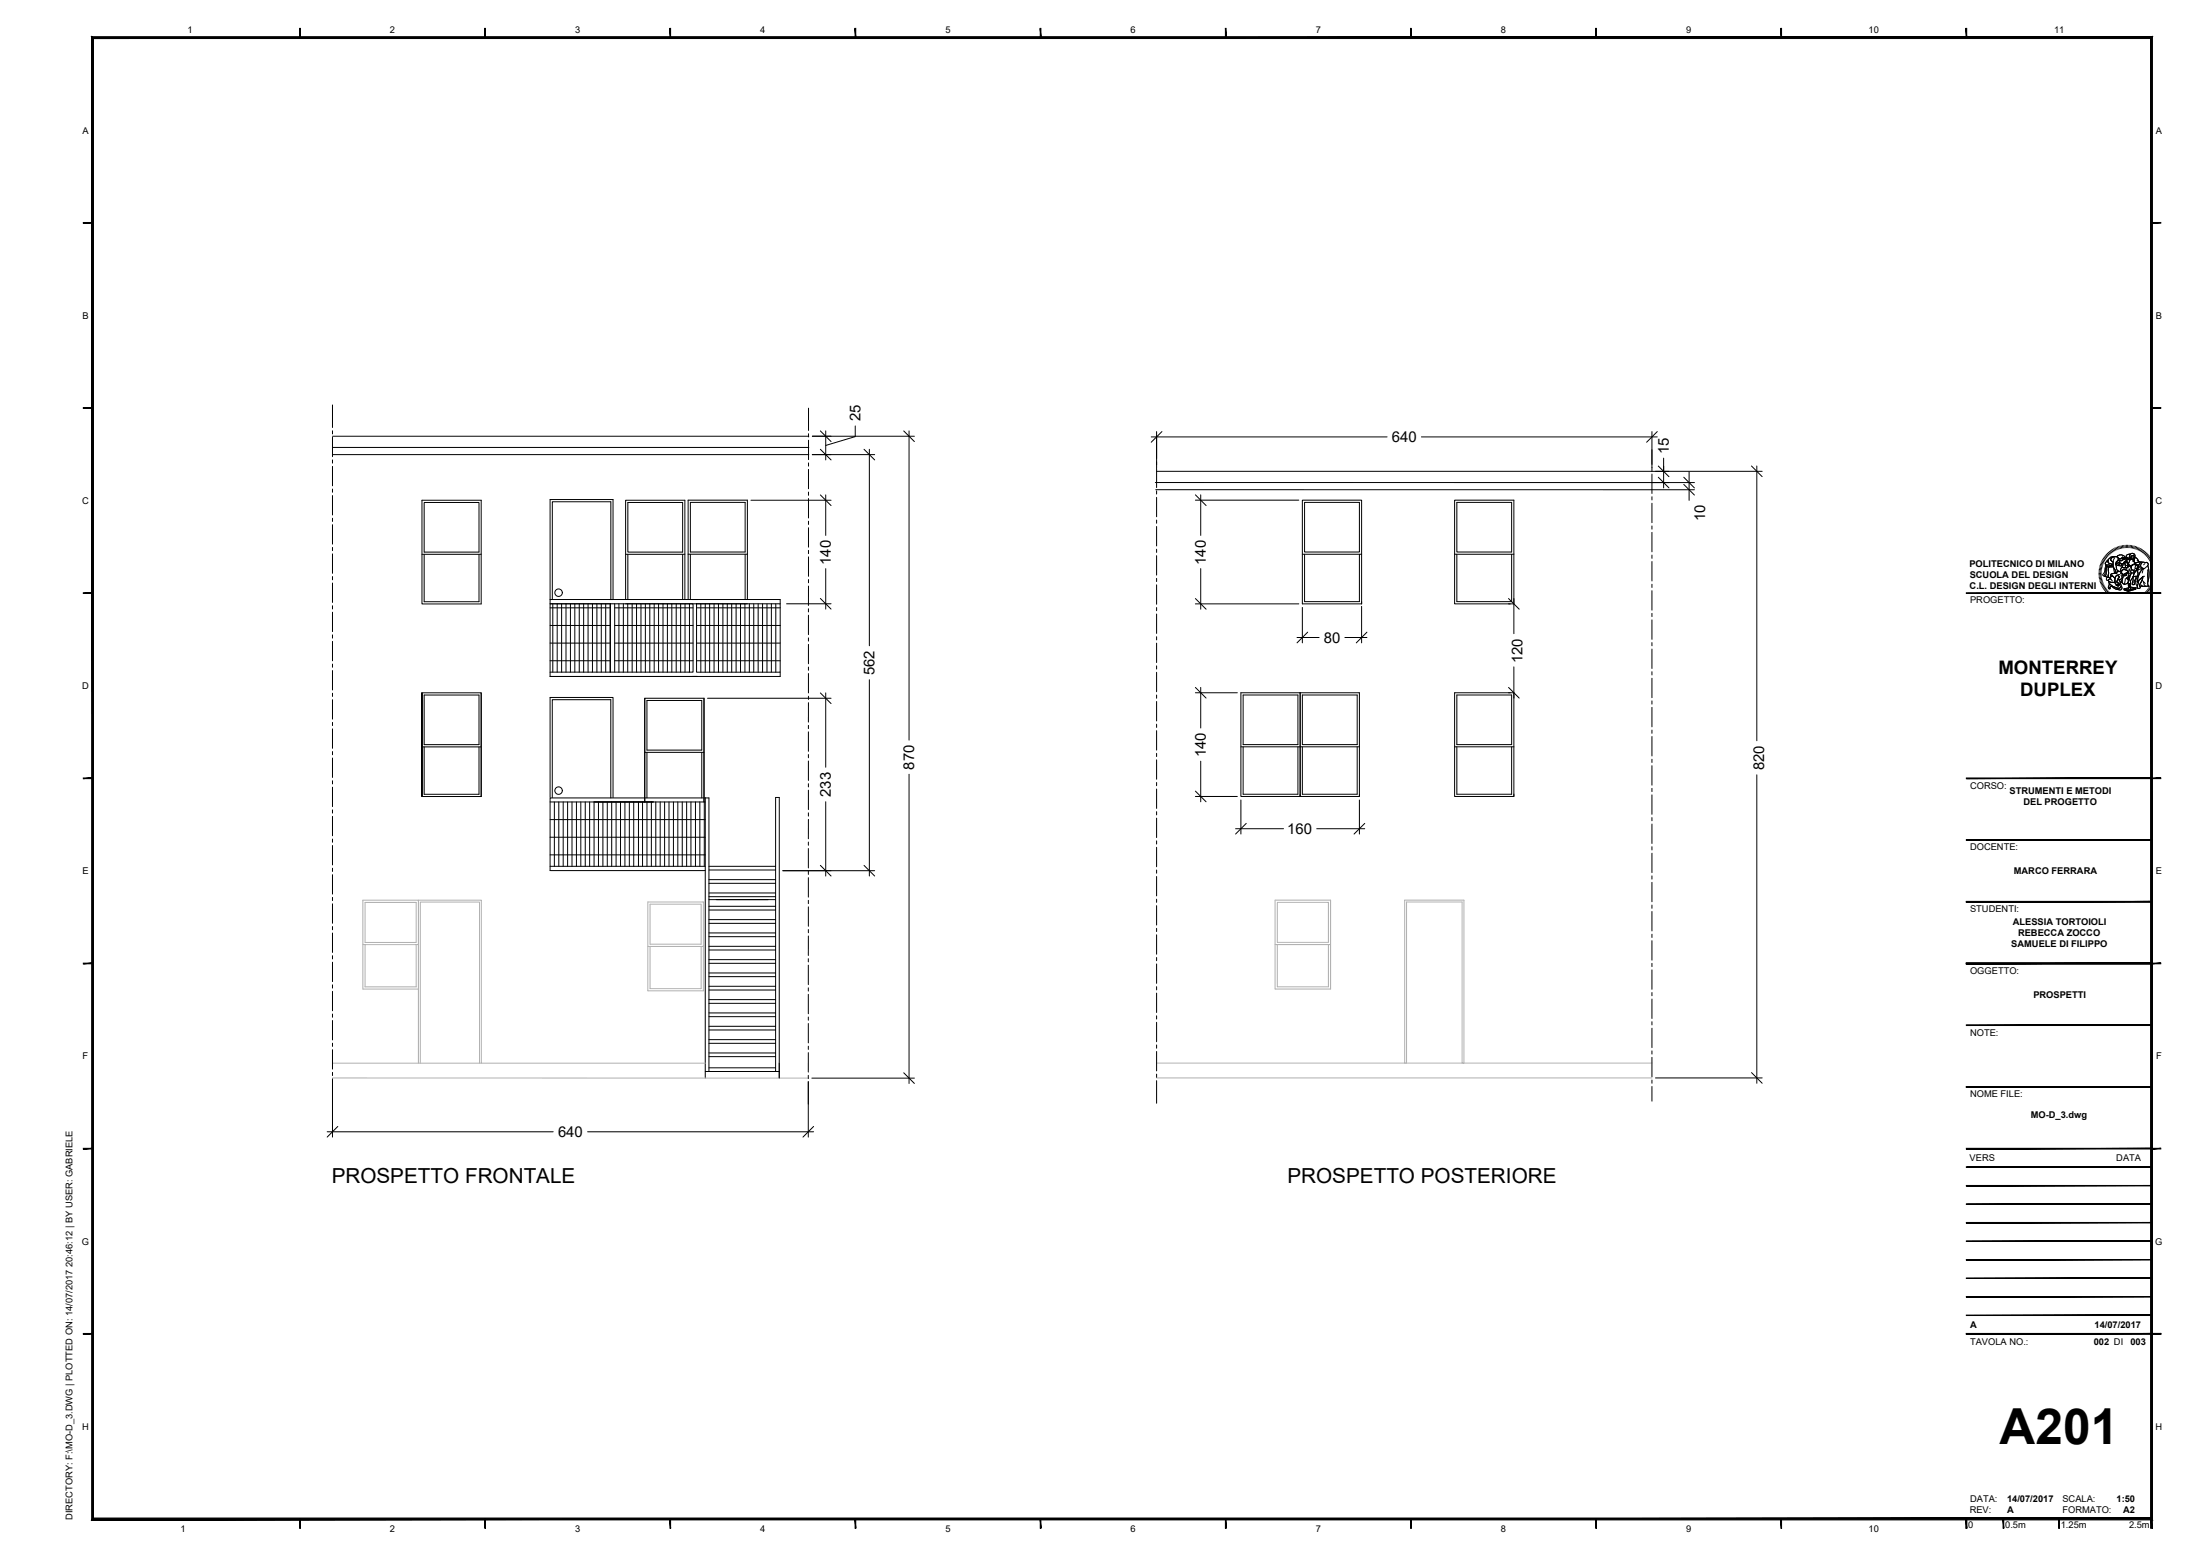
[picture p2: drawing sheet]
<svg xmlns="http://www.w3.org/2000/svg" width="594mm" height="420mm" viewBox="0 0 594 420" stroke-linecap="round" stroke-linejoin="round" font-family="sans-serif">
<!-- layer: A-DOOR-FULL -->
<g fill="none" stroke="#000" stroke-width=".27">
<path d="M113.9 135.1h16v28h-16zM114.5 135.7h14.8v13.4h-14.8zM169.5 135.7h14.8v13.4h-14.8zM186.4 135.7h14.8v13.4h-14.8zM351.7 135.1h16v28h-16zM352.3 135.7h14.8v13.4h-14.8zM392.8 135.1h16v28h-16zM393.4 135.7h14.8v13.4h-14.8zM113.9 149.7h16M114.5 149.7v12.8h14.8v-12.8M168.9 149.7h16M169.5 149.7v12.2"/>
<path d="M184.3 149.7v12.2M185.8 149.7h16M186.4 149.7v12.2M201.2 149.7v12.2M351.7 149.7h16M352.3 149.7v12.8h14.8v-12.8M392.8 149.7h16M393.4 149.7v12.8h14.8v-12.8M148.5 161.9v-27h17v27M149.1 161.9v-26.4h15.8v26.4M168.9 161.9v-26.8h16v26.8M185.8 161.9v-26.8h16v26.8"/>
<path d="M113.9 187.1h16v28M114.5 187.7h14.8v13.4h-14.8zM129.9 187.1v28M174.1 188.5v28v-28h16v28M174.7 189.1h14.8v13.4h-14.8zM335.1 187.1h32v28h-16v-28v28h-16zM335.7 187.7h14.8v13.4h-14.8zM351.7 187.7h14.8v13.4h-14.8zM392.8 187.1h16v28h-16zM393.4 187.7h14.8v13.4h-14.8zM113.9 215.1v-28v28M113.9 201.7h16"/>
<path d="M113.9 215.1h16M114.5 201.7v12.8h14.8v-12.8M148.5 215.3v-27h17v27M149.1 215.3v-26.4h15.8v26.6M174.1 203.2h16M174.7 203.2v12.3M189.5 203.2v12.3M335.1 201.7h32M335.7 201.7v12.8h14.8v-12.8M351.7 201.7v12.8h14.8v-12.8M392.8 201.7h16M393.4 201.7v12.8h14.8v-12.8"/>
<path d="M408.8 214.5v.6"/>
</g>
<!-- layer: A-STRUCTURE-EXTR -->
<g fill="none" stroke="#b0b0b0" stroke-width=".27">
<path d="M98 255.1h15M98.6 255.1v11.4h13.8v-11.4M98.6 243.7h13.8v10.8h-13.8zM113 243.1v44M174.9 243.6h15v24h-15zM174.9 255.6h15M175.5 244.2h13.8v10.8h-13.8zM175.5 255.6v11.4h13.8v-11.4M344.3 243.1h15v24h-15zM344.3 255.1h15M344.9 243.7h13.8v10.8h-13.8zM344.9 255.1v11.4h13.8v-11.4"/>
<path d="M379.3 243.1h16v44h-.5v-43.5h-15v43.5h-.5zM113 267.1h-15v-24h32v44M89.8 287.1h100.6M89.8 291.1h128.5M113.5 287.1v-43.5h16v43.5M312.3 287.1h133.8M312.3 291.1h133.8"/>
</g>
<!-- layer: A-SECT D-MCUT -->
<path d="M89.8 117.8h128.6M89.8 122.8h128.6M89.8 120.8h128.6M312 130.3h134.1M312.1 132.2h134M312.3 127.3h133.8" fill="none" stroke="#000" stroke-width=".27"/>
<!-- layer: scale prospetto -->
<g fill="none" stroke="#000" stroke-width=".27">
<path d="M148.5 178.4h16.3M148.5 173.7h16.3M148.5 168.9h16.3M148.5 164.1h16.3M149.3 163v18.5M150.5 163v18.5M151.7 163v18.5M152.8 163v18.5M154 163v18.5M155.2 163v18.5M156.4 163v18.5M157.6 163v18.5"/>
<path d="M158.8 163v18.5M160 163v18.5M161.2 163v18.5M162.4 163v18.5M163.6 163v18.5M164.7 163v18.5M166 163v18.5M166 178.4h21.2M166 173.7h21.2M166 168.9h21.2M166 164.1h21.2M167.1 163v18.5"/>
<path d="M168.3 163v18.5M168.9 163h32.9M169.5 163v18.5M170.7 163v18.5M171.9 163v18.5M173.1 163v18.5M174.3 163v18.5M175.5 163v18.5M176.7 163v18.5M177.8 163v18.5M179 163v18.5M180.2 163v18.5"/>
<path d="M181.4 163v18.5M182.6 163v18.5M183.8 163v18.5M185 163v18.5M186.2 163v18.5M188.1 163h22.6v18.5h-22.6zM188.1 178.4h22.6M188.1 173.7h22.6M188.1 168.9h22.7M188.1 164.1h22.6M189.2 163v18.5M190.4 163v18.5"/>
<path d="M191.6 163v18.5M192.8 163v18.5M194 163v18.5M195.2 163v18.5M196.4 163v18.5M197.6 163v18.5M198.8 163v18.5M200 163v18.5M201.2 163v18.5M202.3 163v18.5M203.5 163v18.5M204.7 163v18.5"/>
<path d="M205.9 163v18.5M207.1 163v18.5M208.3 163v18.5M209.5 163v18.5M210.7 163v-1.1h-62.2v20.8h62.2v-1.2M148.5 181.5h38.7v-18.5h-38.7h16.4l-.1 18.5M148.5 216.5h41.9M149.7 216.5v17.4M150.9 216.5v17.4M152.1 216.5v17.4M153.3 216.5v17.4M154.5 216.5v17.4"/>
<path d="M155.7 216.5v17.4M156.8 216.5v17.4M158 216.5v17.4M159.2 216.5v17.4M160.4 216.5v17.4M161.6 216.5v17.4M162.8 216.5v17.4M164 216.5v17.4M165.2 216.5v17.4M166.4 216.5v17.4M167.6 216.5v17.4M168.7 216.5v17.4"/>
<path d="M169.9 216.5v17.4M171.1 216.5v17.4M172.4 216.5v17.4M173.5 216.5v17.4M174.7 216.5v17.4M175.9 216.5v17.4M177.1 216.5v17.4M178.3 216.5v17.4M179.5 216.5v17.4M180.7 216.5v17.4M181.8 216.5v17.4M183 216.5v17.4"/>
<path d="M184.2 216.5v17.4M185.4 216.5v17.4M186.6 216.5v17.4M187.8 216.5v17.4M189 216.5v17.4M190.2 216.5v17.4M190.4 215.5h-41.9v19.6h41.9M190.4 215.5v75.6M190.4 215.5h1v73.8M148.5 233.9h41.9M148.5 230.8h41.9M148.5 226.1h41.9"/>
<path d="M148.5 221.3h41.9M191.4 237.5h18M191.4 238.5h18M191.4 233.9h18M191.4 234.9h18M191.4 244.7h18M191.4 245.7h18M191.4 242.9h18M191.4 259.1h18M191.4 248.3h18M191.4 255.5h18M191.4 251.9h18"/>
<path d="M191.4 249.3h18M191.4 241.1h18M191.4 242.1h18M191.4 252.9h18M191.4 256.5h18M191.4 269.9h18M191.4 273.5h18M191.4 266.3h18M191.4 277.1h18M191.4 262.7h18M191.4 263.7h18M191.4 260.1h18"/>
<path d="M191.4 274.5h18M191.4 267.3h18M191.4 270.9h18M191.4 278.1h18M190.4 289.3h20M191.4 280.7h18M191.4 281.7h18M191.4 284.3h18M191.4 285.3h18M191.4 288.3h18M209.4 289.3v-74h1v75.8"/>
</g>
<!-- layer: A-ANNO-DIMS -->
<g fill="none" stroke="#000" stroke-width=".27">
<path d="M219.4 117.8h27.5M223 116.4v7.8M230.9 115v2.9l-7.9 2.4M245.5 116.4v83.5M310.9 118h63.7M312.3 116.5v9.8M383.8 118h63.7M446.1 116.5v9.8M202.8 135.1h21.6M219.3 122.8h16.9M223 133.6v11M234.8 121.3v53.1"/>
<path d="M322.8 135.1h27.9M324.2 133.6v11M446 130.3h11.6M446 132.2h11.6M449.2 123.7v8M456.1 127.4v7.7M474.4 125.8v74.2M475.8 127.3h-29.8M223 153.5v11M324.2 153.5v11M212.4 163h12M322.8 163.1h27.9"/>
<path d="M350.2 172.1h6M351.7 164v9.6M363.2 172.1h5.9M367.7 163.7v9.9M407.4 163.1h.4M408.8 161.6v9.5M191.1 188.5h33.3M223 187.1v20.1M234.8 183.5v53.1M322.8 187.1h11.3M324.2 185.6v11M407.4 187.1h.4"/>
<path d="M408.8 180.1v8.4M223 216.5v20.1M245.5 209.1v83.5M322.8 215.1h11.3M324.2 205.5v11M335.1 216v9.2M367.1 216v9.2M474.4 209.2v83.3M211.4 235.1h24.8M333.6 223.8h13M355.6 223.8h12.9M89.8 292v15"/>
<path d="M218.3 292v15M219.2 291.1h27.7M447 291.1h28.8M88.3 305.6h61.1M158.7 305.6h61"/>
</g>
<g fill="#fff" stroke="#fff" stroke-width=".27">
<path d="M407.6 171.8v7.6h4.3zM407.6 171.8h4.3v7.6z"/>
<path d="M447 117.7v5.3h4.4zM447 117.7h4.4v5.3z"/>
<path d="M472.7 200.7v7.8h4.4zM472.7 200.7h4.4v7.8z"/>
<path d="M375.3 115.8v4.4l7.8-4.4zM375.3 120.2l7.8-4.4v4.4z"/>
<path d="M456.8 135.8v5.3h4.4zM456.8 135.8h4.4v5.3z"/>
<path d="M243.3 200.6v7.8h4.4zM243.3 200.6h4.4v7.8z"/>
<path d="M228.8 108.7v5.6h4.3zM228.8 108.7h4.3v5.6z"/>
<path d="M150.1 303.4v4.4l7.8-4.4zM150.1 307.8l7.8-4.4v4.4z"/>
<path d="M232.6 175.1v7.7h4.3zM232.6 175.1h4.3v7.7z"/>
<path d="M220.8 145.3v7.5h4.4zM220.8 145.3h4.4v7.5z"/>
<path d="M220.8 207.9v7.9h4.4zM220.8 207.9h4.4v7.9z"/>
<path d="M322.1 145.3v7.5h4.3zM322.1 145.3h4.3v7.5z"/>
<path d="M347.3 221.6v4.4l7.5-4.4zM347.3 226l7.5-4.4v4.4z"/>
<path d="M322.1 197.3v7.5h4.3zM322.1 197.3h4.3v7.5z"/>
<path d="M356.9 170v4.3l5.6-4.3zM356.9 174.3l5.6-4.3v4.3z"/>
</g>
<!-- layer: 0 -->
<g fill="none" stroke="#000" stroke-width=".27">
<path d="M221.5 116.4l2.9 2.8M244 116.4l2.9 2.8M313.8 116.5l-2.9 2.9M447.5 116.5l-2.9 2.9M221.5 121.3l2.9 2.9M221.5 133.6l2.9 2.9M233.3 121.3l2.9 2.9M322.8 133.6l2.9 2.9M447.8 125.8l2.9 2.9M447.8 128.9l2.9 2.8M454.7 128.9l2.9 2.9M454.7 130.8l2.9 2.9"/>
<path d="M473 125.8l2.8 2.9M221.5 161.6l2.9 2.9M322.8 161.6l2.9 2.9M353.1 170.7l-2.9 2.9M369.1 170.7l-2.9 2.9M407.4 161.6l2.8 2.9M221.5 187.1l2.9 2.9M322.8 185.6l2.9 2.9M407.4 185.6l2.8 2.9M322.8 213.6l2.9 2.9M221.5 233.7l2.9 2.9M233.3 233.7l2.9 2.9"/>
<path d="M336.5 222.3l-2.9 2.9M368.5 222.3l-2.9 2.9M244 289.7l2.9 2.9M473 289.6l2.8 2.9M91.2 304.2l-2.9 2.8M219.7 304.2l-2.9 2.8"/>
</g>
<!-- layer: A-WALL-FULL-EXTR -->
<g fill="none" stroke="#000" stroke-width=".27">
<path d="M367.7 162.5v.6M351.1 214.5v.6M367.1 214.5v.6"/>
<circle cx="150.8" cy="160" r="1.01"/>
<circle cx="150.8" cy="213.5" r="1.01"/>
</g>
<!-- layer: A-WALL-FULL-INTR -->
<g fill="none" stroke="#000" stroke-width=".27">
<path d="M89.8 109.3v6.1M89.8 116.3v.9M89.8 118.1v5.2M218.3 110.2v6M218.3 117.1v.9M218.3 118.9v5.2M312.3 117.7v6.1M89.8 124.2v.9M89.8 125.9v5.3M89.8 132.1v.8M89.8 133.8v5.3M89.8 139.9v.9"/>
<path d="M218.3 126.7v5.3M218.3 132.9v.8M218.3 134.6v5.3M218.3 125v.9M312.3 124.7v.8M312.3 126.4v5.3M312.3 132.5v.9M312.3 134.3v5.2M446.1 121.4v4M446.1 126.3v.8M446.1 128v5.3M446.1 134.1v.9"/>
<path d="M446.1 135.9v5.2M89.8 141.7v5.2M89.8 147.8v.9M89.8 149.6v5.2M89.8 155.7v.9M89.8 157.4v5.3M218.3 140.7v.9M218.3 142.5v5.2M218.3 148.6v.9M218.3 150.4v5.2M218.3 156.5v.9M218.3 158.2v5.3"/>
<path d="M312.3 140.4v.9M312.3 142.2v5.2M312.3 148.3v.9M312.3 150v5.3M312.3 156.2v.8M312.3 157.9v5.3M446.1 142v.9M446.1 143.8v5.2M446.1 149.9v.9M446.1 151.6v5.3M446.1 157.8v.8M446.1 159.5v5.3"/>
<path d="M89.8 163.6v.8M89.8 165.3v5.3M89.8 171.4v.9M89.8 173.2v5.2M89.8 179.3v.9M218.3 164.4v.8M218.3 166.1v5.3M218.3 172.2v.9M218.3 174v5.2M312.3 164v.9M312.3 165.8v5.2M312.3 171.9v.9"/>
<path d="M312.3 173.7v5.2M312.3 179.8v.9M446.1 165.6v.9M446.1 167.4v5.2M446.1 173.5v.9M446.1 175.3v5.2M89.8 181.1v5.2M89.8 187.2v.9M89.8 188.9v5.3M89.8 195.1v.8M89.8 196.8v5.3M218.3 195.9v.8"/>
<path d="M218.3 197.6v5.3M218.3 180.1v.9M218.3 181.9v5.2M218.3 188v.9M218.3 189.7v5.3M312.3 181.5v5.3M312.3 187.7v.8M312.3 189.4v5.3M312.3 195.5v.9M312.3 197.3v5.2M446.1 181.4v.9M446.1 183.1v5.3"/>
<path d="M446.1 189.3v.8M446.1 191v5.3M446.1 197.1v.9M446.1 198.9v5.2M89.8 202.9v.9M89.8 204.7v5.2M89.8 210.8v.9M89.8 212.6v5.2M89.8 218.7v.9M218.3 203.7v.9M218.3 205.5v5.2M218.3 211.6v.9"/>
<path d="M218.3 213.4v5.2M218.3 219.5v.9M312.3 203.4v.9M312.3 205.2v5.2M312.3 211.3v.9M312.3 213v5.3M312.3 219.2v.8M446.1 205v.9M446.1 206.8v5.2M446.1 212.9v.9M446.1 214.6v5.3M89.8 220.4v5.3"/>
<path d="M89.8 226.6v.8M89.8 228.3v5.3M89.8 234.4v.9M89.8 236.2v5.2M218.3 227.4v.8M218.3 229.1v5.3M218.3 235.2v.9M218.3 237v5.2M218.3 221.2v5.3M312.3 220.9v5.3M312.3 227v.9M312.3 228.8v5.2"/>
<path d="M312.3 234.9v.9M312.3 236.7v5.2M446.1 220.8v.8M446.1 222.5v5.3M446.1 228.6v.9M446.1 230.4v5.2M446.1 236.5v.9M446.1 238.3v5.2M89.8 242.3v.9M89.8 244.1v5.2M89.8 250.2v.9M89.8 251.9v5.3"/>
<path d="M89.8 258.1v.8M89.8 259.8v5.3M218.3 258.9v.8M218.3 243.1v.9M218.3 244.9v5.2M218.3 251v.9M218.3 252.7v5.3M312.3 242.8v.9M312.3 244.5v5.3M312.3 250.7v.8M312.3 252.4v5.3M312.3 258.5v.9"/>
<path d="M446.1 244.4v.9M446.1 246.1v5.3M446.1 252.3v.8M446.1 254v5.3M89.8 265.9v.9M89.8 267.7v5.2M89.8 273.8v.9M89.8 275.6v5.2M218.3 260.6v5.3M218.3 266.7v.9M218.3 268.5v5.2M218.3 274.6v.9"/>
<path d="M218.3 276.4v5.2M312.3 260.3v5.2M312.3 266.4v.9M312.3 268.2v5.2M312.3 274.3v.9M312.3 276v5.3M446.1 260.1v.9M446.1 261.9v5.2M446.1 268v.9M446.1 269.8v5.2M446.1 275.9v.9M446.1 277.6v5.3"/>
<path d="M89.8 281.7v.9M89.8 283.4v5.3M89.8 289.6v.8M89.8 291.3v6.1M218.3 290.4v.8M218.3 292.1v6M218.3 282.5v.9M218.3 284.2v5.3M312.3 282.2v.8M312.3 283.9v5.3M312.3 290v.9M312.3 291.8v6.1"/>
<path d="M446.1 283.8v.8M446.1 285.5v5.3M446.1 291.6v.9M446.1 293.4v3.9"/>
</g>
<!-- layer: G-ANNO-LOGO -->
<g fill="none" stroke="#000" stroke-width=".27">
<path d="M566.8 154.8h.6M566.8 154.5h.6M566.8 154.1l.7 .1M566.8 153.8l.7 .1M566.9 153.4l.7 .1M567 153.1l.6 .1M567.1 152.7l.6 .2M567.2 152.4l.6 .2M567.3 152l.6 .3M567.4 151.7l.6 .3M567.4 155.2h-.6M567.5 155.5h-.7"/>
<path d="M567.5 155.8l-.7 .1M567.5 156.1l-.6 .2M567.6 151.4l.6 .3M567.6 156.5l-.6 .1M567.7 156.8l-.7 .2M567.7 151.1l.6 .3M567.8 157.1l-.7 .2M567.9 157.4l-.6 .2M567.9 150.8l.6 .3M568 157.7l-.6 .3M568.1 150.5l.6 .4M568.2 158l-.6 .3"/>
<path d="M568.3 158.3l-.6 .3M568.3 150.2l.6 .4M568.5 158.6l-.6 .3M568.6 149.9l.5 .5M568.6 152.5h.8a.72 .72 0 0 0 1.1-.1l.1 .2a.33 .33 0 0 1 0 .5 .33 .33 0 0 1-.5 0l-1.4-.2zM568.7 152.5v.4M568.7 158.8l-.6 .4M568.8 149.6l.5 .5M568.8 153l-.2 .5-.2 1.3-.3 .7 .4 .2M568.9 159.1l-.6 .4M568.9 151.5l.4-.3a.64 .64 0 0 0 .5 1l.7 .2a.75 .75 0 0 1-1.2 .1l-.4 .1-.4-.3zM569.1 149.4l.4 .5"/>
<path d="M569.1 159.3l-.6 .5M569.1 153l.4 .1-.2 .4v2.3l-.3 .1-.5-.3 .2-.6 .1-1.4zM569.1 153l-.1 .1a2.2 2.2 0 0 0-.3 1.9l-.2 .7 .7 .2M569.3 151.2l-.8 .9 .3 .5 .6-.1a.71 .71 0 0 0 1.1-.1h.1M569.3 159.6l-.5 .4M569.3 149.1l.5 .6M569.3 156.6l.2 .4 .4 .2 1.2-.1M569.4 151l.6-.6 1.3-.1a.83 .83 0 0 0-1 .2 .83 .83 0 0 0-.1 1l.4 .2v.7l-1-.3a.72 .72 0 0 1-.2-1.1zM569.5 157v.5l.7 .6 2 .9M569.5 157l.5 .2 1.1-.1 .1 .5 .3 .3v.2l.2-.2 .3 .4-.2-.6 .3 .5-.1-.5 .4 .1-.8-.7 .3-.7 .4 .2 .5 1.5-.1 .4-.3 .3h-.6l-1.2-.4-1-.8zM569.5 159.8l-.5 .5M569.5 153.1h.5a.52 .52 0 0 1 .5-.1 .52 .52 0 0 1 .3 .4l.5 .8-.1 .5-.8 .2a.37 .37 0 0 0-.4 .3 .37 .37 0 0 0 .2 .4l-.4 .5-.4-.2-.1-.3v-2.1z"/>
<path d="M569.5 153.1l-.2 .6v2.1M569.6 148.9l.4 .5M569.6 157.6l.9 .7 1.3 .5h.6l.3-.5a.39 .39 0 0 1 .4 .3 .39 .39 0 0 1-.1 .4l-.4 .3-1-.2-1.5-.8-.4 .3 .2 .2-.1 .2h-.3l-.2-.4zM569.6 157.6l-.3 1 .3 .4 .3-.2-.2-.2 .4-.3 1.3 .8 1.3 .2 .3-.3-.2-.8M569.8 156.1l-.3-.2a.47 .47 0 0 0-.7 .2 .47 .47 0 0 0 .3 .6l.5-.3h.4l.5 .5M569.9 148.7l.4 .5M570 155.7a.46 .46 0 0 1 .5-.2 .46 .46 0 0 1 .4 .4l.1 .1a.37 .37 0 0 1 .2 .3 .37 .37 0 0 1-.1 .3v.6l-.9 .1a.71 .71 0 0 1-.9-.8l.7-.1-.2-.3zM570 155.1l1.2-.4 .3 .1 .2-.4 .5-.1 .6 .3 .4 .6a1.08 1.08 0 0 1-1.3 1.2l.1-.3a.33 .33 0 0 0 .3-.4 .33 .33 0 0 0-.4-.3h-.4l-.3 .7-.8-.6a.28 .28 0 0 1-.4 0 .28 .28 0 0 1 0-.4zM570.2 148.5l.3 .6M570.3 150.6l1.2-.3a.77 .77 0 0 1 .5 .7 .77 .77 0 0 1-.5 .8 .94 .94 0 0 0 0 1.2 .9 .9 0 0 0 .6 1.2l-.4 .2-.1 .4-.4-.1 .1-.5-.7-1.3-.1-1.2a.57 .57 0 0 1-.5-.5 .57 .57 0 0 1 .3-.6zM570.4 155.4l.7 .7M570.4 155.5a.56 .56 0 0 0-.4 .9"/>
<path d="M570.5 148.3l.3 .6M570.7 153h-1.6a.57 .57 0 0 0-.7 .2 .57 .57 0 0 0 0 .6l-.1 .7-.5 .7 .3 .3M570.8 148.1l.3 .6M570.8 153.4l.2 1.4M571 150.6l-.4 1 .1 1.4 .4 .8 .2 1h.3l.2-.4 .4-.1-.2-.2a1.18 1.18 0 0 1-.6-1.4l-.2-.5 .4-.6a.78 .78 0 0 0 .2-1.1 .78 .78 0 0 0-1-.2l-.9 .2-.6 .7a.63 .63 0 0 0 .4 1l.8 .2M571.1 148l.3 .6M571.2 154.7l-.8 .2a.38 .38 0 0 0-.4 .3 .38 .38 0 0 0 .2 .4M571.3 150.3a.96 .96 0 0 0-1.3 1l.6 .3M571.4 147.8l.3 .6M571.5 155.5l.1-.1a.45 .45 0 0 1 .6 .1 .45 .45 0 0 1 0 .5l-.6 1.1 .8 .7-.4-.1 .1 .5-.3-.5 .1 .6-.2-.4-.2 .2v-.2l-.2-.2a2.19 2.19 0 0 1 .2-2.2zM571.5 155.5l.1-.2a.45 .45 0 0 1 .6 .2 .45 .45 0 0 1 0 .5l-.6 1.2 .8 .6-.4-.1 .1 .5-.3-.5 .1 .6-.2-.4-.2 .2-.1-.4a2.09 2.09 0 0 1 .1-2.2zM571.5 152.2l.8-.3 .3 .2a.33 .33 0 0 0-.4 .2 .33 .33 0 0 0 .2 .4h-.6z"/>
<path d="M571.5 151.6l1-.3-.1 .5-1.1 .5zM571.6 152.2l.2 .5h.6M571.7 150.4l.8-.6 .9 .2 .3 .3-.1 .4-.5-.3-.4 .4-.7-.1M571.8 147.7l.2 .6M571.9 150.1l1.1-.3 .5 .3 .3 .4-.3 .2-.4-.3-.7 .5-.5-.3a.28 .28 0 0 1-.2-.2 .28 .28 0 0 1 .2-.3zM572 150.7l.6 .2 .6-.5 .3 .2-.2 .6-.4 .2-.5-.2-.5 .2zM572.1 147.6l.2 .6M572.2 154.3l.6 .2 .4 .6 .1 .7-.4 .4M572.3 156.6l.5 1.6-.4 .6h-.6M572.3 152.2h.8l-.2 .1v.2a.38 .38 0 0 1-.5 .3 .38 .38 0 0 1-.1-.6zM572.3 151.9l.3 .2M572.4 151.6v.2l-1.1 .5"/>
<path d="M572.4 155.1l-.8 .2M572.4 147.5l.2 .6M572.5 151.3l-.4 .5M572.6 154.8l.7 .5M572.7 152.1a.35 .35 0 0 0-.4 .4 .35 .35 0 0 0 .3 .3 .35 .35 0 0 0 .4-.4l.1-.2-.6 .1M572.7 155.3a.7 .7 0 0 1 .2 .9 .7 .7 0 0 1-1 .2M572.8 154.5v-.3l.6-.4 1 .2 .2 .4a.24 .24 0 0 1 0 .3 .24 .24 0 0 1-.4 0l-1 .4 .6 .4 .4-.3 .2-.4a.23 .23 0 0 0 .3-.2 .23 .23 0 0 0-.2-.3l-.1-.3-1.1-.2-.5 .7-.2-.1 .2-1.1 .3-.2 .2 .2h1.1l.5-.4v-.3l.6 .2 .1 1-.3 .5 .2 .6-.3 .5-.4 .2-.2 .5h-.4l.3 .3 .3-.1-.1 .4 .2-.2-.2 1.1-1.1 .2-.8-.7 .3-.6 .2-1.1M572.8 147.4l.1 .6M572.8 154.2l.6-.4h.6l.5 .5a.29 .29 0 0 1 .1 .4 .29 .29 0 0 1-.4 0l-1.1 .5zM572.8 157.1l.8 .7M573 151.2v.1M573.1 150.8l.2 .1"/>
<path d="M573.1 153.1a1.26 1.26 0 0 0-.5 1.3M573.1 156.5v.9M573.1 147.3l.1 .7M573.1 150.9h.1M573.2 155.1l1.2-.4-.2 .5-.4 .3zM573.2 155.9l-.2 .9-.5 .5M573.5 151l.9-.1a.36 .36 0 0 1-.3 .4 .36 .36 0 0 1-.4-.3zM573.5 151.9l.3-.2h.6l.5 .8v.5l-.4-.1 .2-.3-.2-.7-.5-.2-.3 .3 .2 1.3h-.6l-.3-.3zM573.5 147.3l.1 .6M573.5 150.7l-.2 .5-.4 .2-.5-.2-.5 .2M573.6 159l2-.4 1.1 .2-2 .6zM573.6 159l1.1 .4v.3l-1.1-.4z"/>
<path d="M573.8 151.8l.4-.1 .4 .4v.8l-.2 .4h-.5zM573.8 147.2l.1 .7M573.9 150.8a.38 .38 0 0 1 .5-.3 .38 .38 0 0 1 .1 .6v.1M573.9 155.3h.1M573.9 156.2l-.3 1.6 1-.2M574 150.6a.41 .41 0 0 1 .6-.1 .41 .41 0 0 1-.1 .7l-.2-.4h-.4zM574 154.9l.1 .1M574 155.2l.1 .1M574.1 155h-.1M574.1 152h.1M574.2 152l-.2 .1M574.2 147.2v.7"/>
<path d="M574.3 151l-.4-.2-.4 .2 .6 .3 .4-.1-.2-.4v.2M574.3 156l.3 .1 .2-.5 .4-.2-.4 1.3v-.4l-.3 .1zM574.3 153.3v.7M574.4 154.8l-.2 .4-.4 .3-.4-.3M574.4 151.8l.2 .3-.1 .1M574.5 152l-.3-.3-.4 .2 .2 1.1a.46 .46 0 0 1-.8 .2 .46 .46 0 0 1 .1-.8l.4-.7 .5-.1 .5 .5 .3 .8-.3 .1-.2-.3M574.5 147.2v.7M574.6 152.3l-.2 .1M574.6 152.1v.1a.39 .39 0 0 1 0 .5 .39 .39 0 0 1-.5 0l-.2-.1M574.6 153l-.2 .3h-.5M574.7 159.4l2-.6v.3l-2 .6zM574.7 159.4v.3"/>
<path d="M574.7 151h.2l.1 .4-.2 .8M574.8 155.6h.1M574.8 156.2l-.1 .5 .2-.2M574.8 150.6l.1 .4M574.9 152.6l-.2-.5 .3-.7-.3-.7a.5 .5 0 0 1-.6-.6 .5 .5 0 0 1 .7-.4 .24 .24 0 0 1 .4-.1 .24 .24 0 0 1-.1 .4v1.2l.3-.5a.39 .39 0 0 0 .2 .4 .39 .39 0 0 0 .5-.2l-.1 .6 .2-.1 .1 .3a.33 .33 0 0 1 .2 .4 .33 .33 0 0 1-.3 .3l-.7 .4M574.9 147.2v.7M575 155.9l-.2 .3v-.3M575 153.6l-.2 1.4M575 152.8l.4 .2M575 157.6h.2l.2 1-.3-.5-.4 .7zM575.1 154.8l-.4 .3v.5M575.2 155.4l-.4 .2-.2 .5h-.4l.3 .3 .3-.1"/>
<path d="M575.2 153.7l-.4 .8M575.3 147.2l-.1 .7M575.3 149.7h-.8l-.3 .4v.3M575.4 150.7a.39 .39 0 0 0 .2 .3 .39 .39 0 0 0 .5-.1M575.4 149.5h.6l.5 .4v.8l-.4 .9v-.7l.3-.4-.3-.6-.6 .2-.2 1-.2 .1-.1-.8zM575.4 149.5l.6-.1 .4 .2 .1 .4v.7l-.4 .9v-.7l.3-.5-.3-.5-.5 .2-.3 1-.2 .1-.1-.8zM575.5 152.8l.8-.4 .6 .1a.47 .47 0 0 1 .5 .1 .47 .47 0 0 1 .1 .5l-.8 1.1-.5 .1-.6-.7zM575.5 150.4l.3 .1M575.5 150.1l.6-.2 .3 .6-.3 .4a.45 .45 0 0 1-.7-.1 .45 .45 0 0 1 .1-.7zM575.5 154.8l.9-.2-.5 1.3-.6 .9v.8h-.3l-.2 .6-.2-.9zM575.5 154.8l-.9 2.5 .2 .9 .4-.6 .2 1.4-.3-.9-.4 1 .1-.9M575.6 150.9h.1"/>
<path d="M575.6 153.8l-.2 .4 .1 .6 .9-.2 .5-.6M575.6 147.3l-.1 .7M575.6 150.5h.1M575.7 150.8h.1M576 147.4l-.2 .6M576 150.6l.2 .1M576 150.6v.1M576.1 155.7l.7-.1-.5 1.8a.29 .29 0 0 1 .1 .4 .29 .29 0 0 1-.4 .1l-.3-.2zM576.2 151.4l.4 .7M576.3 153.9h.1M576.3 147.4l-.2 .7M576.4 152.3l.9-.5 .9-.1-.7 1z"/>
<path d="M576.4 154.6l-.5 1.3-.6 .9-.1 .9M576.5 153.8l-.3 .1M576.5 150.4l.7 .6 .5 .7a1.14 1.14 0 0 1-1.3 .1l-.2-.4zM576.5 150.4l.6 .5 .3 .5M576.5 154.1l-.1 .1M576.7 147.5l-.2 .7M576.7 158.8v.3l-2 .6-1.1-.4v-.3l1.1 .4 2-.6a5.9 5.9 0 0 0-3.1 .2M576.8 155.7l-.5 1.6a.31 .31 0 0 1 .2 .3 .31 .31 0 0 1-.3 .3l-.5-.2 .3-1.9M577 147.7l-.2 .6M577 153.8h.3v1.6a.44 .44 0 0 1-.7 .2l-.6 .1 .4-1.1zM577.1 153.5l-.1 .4M577.1 152.5l.3 .1 .2 .3"/>
<path d="M577.1 151.3l.5 .4M577.2 155.6l-1.2 .1M577.2 157l-.1 .2 .3 .2M577.3 147.8l-.2 .6M577.3 153.8v1.7l-.6 1.4 .2 1 .3 .3M577.5 156.7l1.1-1-.1 .9-.7 1.3 .2 .7-.6 .2a.26 .26 0 0 1-.4-.1 .26 .26 0 0 1 .1-.3zM577.5 152.7l.1-.1a.98 .98 0 0 1 .9-.8l1 .1a.55 .55 0 0 1 .6 .4 .55 .55 0 0 1-.3 .6l-.4 .4a1.09 1.09 0 0 1-1.8-.3v-.1M577.6 152.9l-1 1.3h-.4l-.6-.4-.1-.7 .4-.5 .7-.1 .2 .2-.3 .8h.3l.4-.3-.1-.7-1.1-.1-.5 .4v.5M577.6 154.5v.5M577.7 147.9l-.3 .6M578 148.1l-.3 .6M578 153.7l-.8 .1"/>
<path d="M578.1 157.9l.6 .4M578.3 148.3l-.4 .5M578.3 151.7l-1.1 .2-.9 .4M578.5 156.7l.8 .9M578.5 153.7l-1 1.7-.4 1.7 1.5-1.4 .5-.1M578.6 151.8h-.1a.91 .91 0 0 0-.4 1.1 .91 .91 0 0 0 .9 .6M578.6 151.8l.7 .2a.52 .52 0 0 1 .7 0 .52 .52 0 0 1 0 .7l.3 1.8-.1 1.5a2.07 2.07 0 0 0 0 2.3h-1.9a.36 .36 0 0 1-.4 0 .36 .36 0 0 1-.1-.5l.7-1.2 .1-.9-1.5 1.4 .3-1.4a3.6 3.6 0 0 1 1.3-2l.3-.1a.93 .93 0 0 1-1-.8 .93 .93 0 0 1 .6-1zM578.6 148.4l-.4 .6M578.6 155.7l-.1 .9-.7 1.3 .2 .7-.6 .3a.27 .27 0 0 1-.4-.2 .27 .27 0 0 1 .1-.3l.4-1.7M578.7 153.7l-.2 1M578.9 157.2a1.12 1.12 0 0 0 .6 1.1M578.9 148.6l-.4 .6"/>
<path d="M579.1 152.2l-.2 .3M579.2 148.9l-.5 .5M579.2 159.9l.5 .5M579.4 159.7l.5 .5M579.4 149.1l-.4 .5M579.7 159.5l.5 .4M579.7 149.3l-.5 .5M579.9 159.2l.5 .4M579.9 153.9l.1 3.3M580 149.6l-.5 .5M580 152.7l.3 1.8-.3 2.8 .2 1-2.4-.1M580.1 159l.5 .4"/>
<path d="M580.2 149.8l-.5 .5M580.2 158.7l.6 .4M580.4 158.4l.6 .4M580.4 150.1l-.5 .4M580.6 158.1l.6 .4M580.6 150.4l-.5 .4M580.7 157.8l.6 .3M580.8 150.7l-.5 .4M580.9 157.5l.6 .3M581 157.3l.6 .2M581 151l-.6 .3M581.1 156.9l.6 .2"/>
<path d="M581.2 156.6l.6 .2M581.2 151.3l-.6 .3M581.2 156.3l.7 .1M581.3 156l.7 .1M581.3 155.7h.7M581.4 151.6l-.7 .3M581.4 155.3l.7 .1M581.4 155.1h.7M581.5 152l-.6 .2M581.6 152.3l-.6 .2M581.7 152.6l-.6 .2M581.8 153l-.6 .1"/>
<path d="M581.9 153.3l-.6 .2M582 153.7l-.7 .1M582 154l-.7 .1M582.1 154.4h-.7M582.1 154.7l-.7 .1M569.7 160l-.4 .5M570 160.3l-.5 .5M570.2 160.5l-.4 .5M570.5 160.6l-.4 .6M570.8 160.8l-.4 .6M571.1 161l-.4 .6M571.3 161.1l-.3 .6"/>
<path d="M571.6 161.3l-.2 .6M571.9 161.4l-.2 .6M572.2 161.5l-.2 .6M572.6 161.6l-.2 .6M572.9 161.7l-.2 .6M573.2 161.7l-.1 .7M573.5 161.8l-.1 .7M573.8 161.8v.7M574.2 161.8l-.1 .7M574.5 161.8v.7M574.8 161.8l.1 .7M575.1 161.8l.1 .7"/>
<path d="M575.5 161.8l.1 .6M575.8 161.7l.1 .7M576.1 161.6l.2 .7M576.4 161.5l.2 .7M576.7 161.5l.2 .6M577 161.3l.3 .7M577.3 161.2l.3 .6M577.6 161.1l.3 .6M577.9 160.9l.3 .6M578.2 160.7l.3 .6M578.4 160.6l.4 .5M578.7 160.4l.4 .5"/>
<path d="M579 160.2l.4 .5"/>
</g>
<!-- layer: G-ANNO-TTLB -->
<g fill="#fff" stroke="#fff" stroke-width=".27">
<path d="M556 160.2l30.7 4.3-5.7-4.3zM556 160.2l30.7 4.3h-30.7z"/>
<path d="M581 145.6h5.7l-5.7 14.6zM586.7 145.6l-5.7 14.6 5.7 4.3z"/>
</g>
<path d="M556 160.2h25v-14.6h5.7v18.9h-30.7z" fill="none" stroke="#fff" stroke-width=".27"/>
<g fill="#000" stroke="#000" stroke-width=".27">
<path d="M80.9 7.7l.2 2.5v-2.5zM80.9 7.7l.2 2.5h-.2z"/>
<path d="M130.9 7.7l.2 2.5v-2.5zM130.9 7.7l.2 2.5h-.2z"/>
<path d="M180.9 7.7l.2 2.5v-2.5zM180.9 7.7l.2 2.5h-.2z"/>
<path d="M230.9 7.7l.2 2.5v-2.5zM230.9 7.7l.2 2.5h-.2z"/>
<path d="M280.9 7.7l.2 2.5v-2.5zM280.9 7.7l.2 2.5h-.2z"/>
<path d="M330.9 7.7l.2 2.5v-2.5zM330.9 7.7l.2 2.5h-.2z"/>
<path d="M380.9 7.7l.2 2.5v-2.5zM380.9 7.7l.2 2.5h-.2z"/>
<path d="M430.9 7.7l.2 2.5v-2.5zM430.9 7.7l.2 2.5h-.2z"/>
<path d="M480.9 7.7l.2 2.5v-2.5zM480.9 7.7l.2 2.5h-.2z"/>
<path d="M530.9 7.7l.2 2.5v-2.5zM530.9 7.7l.2 2.5h-.2z"/>
<path d="M25.2 10.4h555.5l.5-.5zM24.8 9.9h556.4l-556 .5zM24.8 9.9l.4 400v-399.5zM24.8 9.9l.4 400-.4 .5zM25.2 409.9l-.4 .5 555.9-.5zM24.8 410.4l555.9-.5 .5 .5zM580.7 10.4v399.5l.5 .5zM580.7 10.4l.5-.5v400.5z"/>
<path d="M22.5 60.3h2.5v-.2zM22.5 60.1h2.5l-2.5 .2z"/>
<path d="M581 60.3h2.5v-.2zM581 60.1h2.5l-2.5 .2z"/>
<path d="M22.5 110.3h2.5v-.2zM22.5 110.1h2.5l-2.5 .2z"/>
<path d="M581 110.3h2.5v-.2zM581 110.1h2.5l-2.5 .2z"/>
<path d="M22.5 160.3h2.5v-.2zM22.5 160.1h2.5l-2.5 .2z"/>
<path d="M531 160.3h50v-.2zM531 160.1h50l-50 .2z"/>
<path d="M581 160.3h2.5v-.2zM581 160.1h2.5l-2.5 .2z"/>
<path d="M22.5 210.3h2.5v-.2zM22.5 210.1h2.5l-2.5 .2z"/>
<path d="M531 210.3h50v-.2zM531 210.1h50l-50 .2z"/>
<path d="M581 210.3h2.5v-.2zM581 210.1h2.5l-2.5 .2z"/>
<path d="M531 226.9h50v-.2zM531 226.7h50l-50 .2z"/>
<path d="M531 243.4v.2l50-.2zM531 243.6l50-.2v.2z"/>
<path d="M531 243.6h50v-.2zM531 243.4h50l-50 .2z"/>
<path d="M22.5 260.2h2.5v-.1zM22.5 260.1h2.5l-2.5 .1z"/>
<path d="M531 260.1v.1l50-.1zM531 260.2l50-.1v.1z"/>
<path d="M531 260.1v.1l50-.1zM531 260.2l50-.1v.1z"/>
<path d="M531 276.7v.2l50-.2zM531 276.9l50-.2v.2z"/>
<path d="M531 260.1v.1l50-.1zM531 260.2l50-.1v.1z"/>
<path d="M531 260.1v.1l50-.1zM531 260.2l50-.1v.1z"/>
<path d="M581 260.2h2.5v-.1zM581 260.1h2.5l-2.5 .1z"/>
<path d="M531 293.4v.2l50-.2zM531 293.6l50-.2v.2z"/>
<path d="M531 293.4v.2l50-.2zM531 293.6l50-.2v.2z"/>
<path d="M22.5 310.3h2.5v-.2zM22.5 310.1h2.5l-2.5 .2z"/>
<path d="M531 315.1h50zM531 315.2l50-.1z"/>
<path d="M531 310.1v.2l50-.2zM531 310.3l50-.2v.2z"/>
<path d="M581 310.3h2.5v-.2zM581 310.1h2.5l-2.5 .2z"/>
<path d="M531 335.1h50zM531 335.2l50-.1z"/>
<path d="M531 330.1h50zM531 330.2l50-.1z"/>
<path d="M531 325.1h50zM531 325.2l50-.1z"/>
<path d="M531 320.1h50zM531 320.2l50-.1z"/>
<path d="M531 355.1h50zM531 355.2l50-.1z"/>
<path d="M531 350.1h50zM531 350.2l50-.1z"/>
<path d="M531 345.1h50zM531 345.2l50-.1z"/>
<path d="M531 340.1h50zM531 340.2l50-.1z"/>
<path d="M22.5 360.2h2.5v-.1zM22.5 360.1h2.5l-2.5 .1z"/>
<path d="M531 360.1v.1l50-.1zM531 360.2l50-.1v.1z"/>
<path d="M531 360.1v.1l50-.1zM531 360.2l50-.1v.1z"/>
<path d="M581 360.2h2.5v-.1zM581 360.1h2.5l-2.5 .1z"/>
<path d="M581 360.2h2.5v-.1zM581 360.1h2.5l-2.5 .1z"/>
<path d="M581 360.2h2.5v-.1zM581 360.1h2.5l-2.5 .1z"/>
<path d="M80.9 410.2l.2 2.5v-2.5zM80.9 410.2l.2 2.5h-.2z"/>
<path d="M130.9 410.2l.2 2.5v-2.5zM130.9 410.2l.2 2.5h-.2z"/>
<path d="M180.9 410.2l.2 2.5v-2.5zM180.9 410.2l.2 2.5h-.2z"/>
<path d="M230.9 410.2l.2 2.5v-2.5zM230.9 410.2l.2 2.5h-.2z"/>
<path d="M280.9 410.2l.2 2.5v-2.5zM280.9 410.2l.2 2.5h-.2z"/>
<path d="M330.9 410.2l.2 2.5v-2.5zM330.9 410.2l.2 2.5h-.2z"/>
<path d="M380.9 410.2l.2 2.5v-2.5zM380.9 410.2l.2 2.5h-.2z"/>
<path d="M430.9 410.2l.2 2.5v-2.5zM430.9 410.2l.2 2.5h-.2z"/>
<path d="M480.9 410.2l.2 2.5v-2.5zM480.9 410.2l.2 2.5h-.2z"/>
<path d="M530.9 410.2v2.5h.2zM530.9 410.2h.2v2.5z"/>
<path d="M530.9 410.2l.2 2.5v-2.5zM530.9 410.2l.2 2.5h-.2z"/>
<path d="M540.9 410.2l.2 2.5v-2.5zM540.9 410.2l.2 2.5h-.2z"/>
<path d="M555.9 410.2l.2 2.5v-2.5zM555.9 410.2l.2 2.5h-.2z"/>
<path d="M580.7 410.2l.5 2.5v-2.5zM580.7 410.2l.5 2.5h-.5z"/>
</g>
<text font-size="13.4" x="540" y="390">A201</text>
<g font-size="5.6">
<text x="89.6" y="319.4">PROSPETTO FRONTALE</text>
<text x="347.7" y="319.5">PROSPETTO POSTERIORE</text>
</g>
<g font-size="5">
<text x="539.7" y="181.9">MONTERREY</text>
<text x="545.5" y="187.9">DUPLEX</text>
</g>
<g font-size="4">
<text x="232.4" y="113.7" transform="rotate(-90 232.4 113.7)">25</text>
<text x="375.9" y="119.4">640</text>
<text x="450.7" y="122.7" transform="rotate(-90 450.7 122.7)">15</text>
<text x="460.4" y="140.8" transform="rotate(-90 460.4 140.8)">10</text>
<text x="224.4" y="152.5" transform="rotate(-90 224.4 152.5)">140</text>
<text x="325.7" y="152.5" transform="rotate(-90 325.7 152.5)">140</text>
<text x="357.5" y="173.6">80</text>
<text x="411.2" y="179.1" transform="rotate(-90 411.2 179.1)">120</text>
<text x="236.2" y="182.3" transform="rotate(-90 236.2 182.3)">562</text>
<text x="246.9" y="207.8" transform="rotate(-90 246.9 207.8)">870</text>
<text x="325.7" y="204.5" transform="rotate(-90 325.7 204.5)">140</text>
<text x="476.4" y="208" transform="rotate(-90 476.4 208)">820</text>
<text x="224.4" y="215.2" transform="rotate(-90 224.4 215.2)">233</text>
<text x="347.6" y="225.2">160</text>
<text x="150.7" y="307">640</text>
</g>
<g font-size="2.5">
<text x="50.6" y="9">1</text>
<text x="105.3" y="9">2</text>
<text x="155.3" y="9">3</text>
<text x="205.3" y="9">4</text>
<text x="255.3" y="9">5</text>
<text x="305.3" y="9">6</text>
<text x="355.3" y="9">7</text>
<text x="405.3" y="9">8</text>
<text x="455.3" y="9">9</text>
<text x="504.6" y="9">10</text>
<text x="554.7" y="9">11</text>
<text x="22.2" y="36.1">A</text>
<text x="582.1" y="36.1">A</text>
<text x="22.2" y="86.1">B</text>
<text x="582.1" y="86.1">B</text>
<text x="22.2" y="136.1">C</text>
<text x="582.1" y="136.1">C</text>
<text x="531.8" y="153.1">POLITECNICO DI MILANO</text>
<text x="531.9" y="159.1">C.L. DESIGN DEGLI INTERNI</text>
<text x="531.9" y="156.1">SCUOLA DEL DESIGN</text>
<text x="532" y="162.9">PROGETTO:</text>
<text x="22.2" y="186.1">D</text>
<text x="582.1" y="186.1">D</text>
<text x="532" y="213">CORSO:</text>
<text x="542.6" y="214.3">STRUMENTI E METODI</text>
<text x="546.4" y="217.3">DEL PROGETTO</text>
<text x="532" y="229.6">DOCENTE:</text>
<text x="22.2" y="236.1">E</text>
<text x="543.8" y="236">MARCO FERRARA</text>
<text x="582.1" y="236.1">E</text>
<text x="532" y="246.3">STUDENTI:</text>
<text x="543.5" y="249.7">ALESSIA TORTOIOLI</text>
<text x="543.1" y="255.7">SAMUELE DI FILIPPO</text>
<text x="544.9" y="252.7">REBECCA ZOCCO</text>
<text x="532" y="262.9">OGGETTO:</text>
<text x="549.1" y="269.4">PROSPETTI</text>
<text x="532" y="279.6">NOTE:</text>
<text x="22.3" y="286.1">F</text>
<text x="582.2" y="286.1">F</text>
<text x="532" y="296.3">NOME FILE:</text>
<text x="548.4" y="302">MO-D_3.dwg</text>
<text x="531.9" y="313.6">VERS</text>
<text x="571.5" y="313.6">DATA</text>
<text x="22.1" y="336.1">G</text>
<text x="582" y="336.1">G</text>
<text x="532" y="358.6">A</text>
<text x="565.6" y="358.6">14/07/2017</text>
<text x="532" y="363.1">TAVOLA NO.:</text>
<text x="565.4" y="363.1">002 DI</text>
<text x="575.3" y="363.1">003</text>
<text x="22.2" y="386.1">H</text>
<text x="582.1" y="386.1">H</text>
<text x="532" y="405.6">DATA:</text>
<text x="542" y="405.5">14/07/2017</text>
<text x="556.9" y="405.6">SCALA:</text>
<text x="571.5" y="405.5">1:50</text>
<text x="19.5" y="410.4" transform="rotate(-90 19.5 410.4)">DIRECTORY: F:\MO-D_3.DWG | PLOTTED ON: 14/07/2017 20:46:12 | BY USER: GABRIELE</text>
<text x="48.8" y="413.6">1</text>
<text x="105.3" y="413.6">2</text>
<text x="155.3" y="413.6">3</text>
<text x="205.3" y="413.6">4</text>
<text x="255.3" y="413.6">5</text>
<text x="305.3" y="413.6">6</text>
<text x="355.3" y="413.6">7</text>
<text x="405.3" y="413.6">8</text>
<text x="455.3" y="413.6">9</text>
<text x="504.6" y="413.6">10</text>
<text x="531.5" y="412.7">0</text>
<text x="531.9" y="408.5">REV:</text>
<text x="541.5" y="412.7">0.5m</text>
<text x="542" y="408.6">A</text>
<text x="556.5" y="412.7">1.25m</text>
<text x="556.9" y="408.6">FORMATO:</text>
<text x="573.4" y="408.6">A2</text>
<text x="574.9" y="412.7">2.5m</text>
</g>
</svg>
